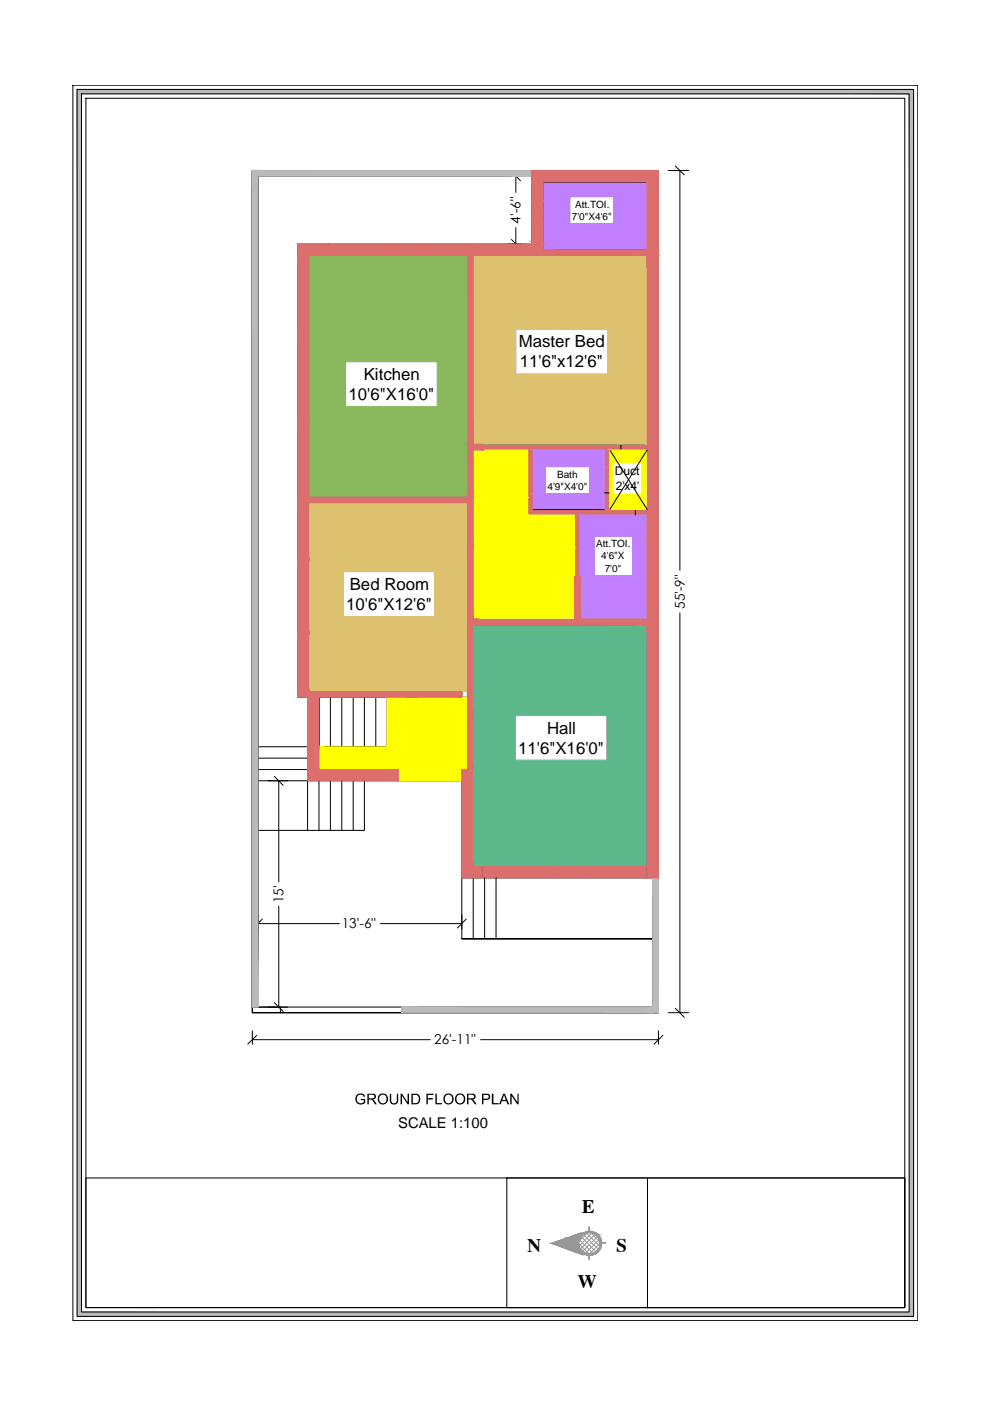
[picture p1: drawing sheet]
<svg xmlns="http://www.w3.org/2000/svg" width="210mm" height="297mm" viewBox="0 0 210 297" stroke-linecap="round" stroke-linejoin="round" font-family="sans-serif">
<!-- layer: WALL -->
<g fill="none" stroke="#000" stroke-width=".21">
<path d="M15.4 18h178.8v261.4h-178.8zM16.3 18.9h177v259.6h-177zM17.2 19.9h175.2v257.7h-175.2zM18.2 20.8h173.2v255.8h-173.2zM53.4 36.1v178.1h85.9v-28.5h-41.6M53.4 36.1h85.9v178.1h-85.9zM53.4 36.1h1.2v177h-1.2zM53.4 36.1v178.1h85.9M107.3 37.3h3.1M109.1 37.3v3.4M112.5 36.1v1.2M114.9 38.5h22h-22v15.6"/>
<path d="M136.9 38.5v147.2M141.4 36.1h4.3M143.9 36.1v84.6M65.4 54.1h33.5v51.1h-33.5zM65.4 54.1v39.9M69.6 51.6v2.5M82.1 51.6v2.5M88.3 51.6v2.5M97.7 51.6v2.5M98.9 54.1v39.9M100.1 51.6v2.5h36.8h-36.8v39.9M100.1 54.1h36.8v39.9h-36.8z"/>
<path d="M109.1 48.2v3.4M112.5 51.6v-14.3h-57.9v175.8h83.5v-27.4M112.5 51.6h-49.5v95.9h35.9M112.5 51.6v2.5M112.5 47.3h2.4M112.5 42.5h2.4M114.9 52.8h22M63 70.1h2.4M63 89h2.4M98.9 95.2h38l-7.9 12.6M100.1 95.2v11.1h-34.7v40h33.5M102.2 94v1.2"/>
<path d="M111.6 94v15h10M127.9 99.5h1.1M131.4 94v1.2M136.1 94v1.2M63 118.4h2.4M98.9 106.3v9.5M98.9 104.6h1.2M100.1 115.8h-1.2v47M100.1 106.3v9.5M113.7 107.8v1.2M121.6 107.8v23.2h-21.5v-15.2M127.9 107.8h-15v-12.6h15v13.8h9h-14.1v22h14.1"/>
<path d="M127.9 104.3h1.1M129.7 107.8v1.2M133.6 107.8h3.3h-7.9v-12.6l7.9 12.6M134.4 107.8v1.2M63 134.2h2.4M100.1 132.2h36.8v51.1h-36.8zM121.6 121.9h1.2M121.6 129.8h1.2M122.8 132.2h16.5M143.9 129.7v84.5M65.1 158v-10.5v17.7h19.2M67.5 158v-10.5v15.3h16.8v2.4"/>
<path d="M69.9 147.5v10.5M72.3 147.5v10.5M74.7 147.5v10.5M77.1 147.5v10.5M79.5 147.5v10.5M81.9 147.5v10.5h-27.3M88.3 146.3v1.2M97.7 146.3v1.2M98.9 152.3h1.2M54.6 165.2h10.5v10.5M54.6 160.4h10.5M54.6 162.8h10.5"/>
<path d="M59 165.2v21.4M67.5 165.2v10.5M69.9 165.2v10.5M72.3 165.2v10.5M74.7 165.2v10.5M77.1 165.2v10.5h-22.5M84.3 165.2h13.4M98.9 162.8h1.2h-2.4v22.9M98.9 162.8h.1M54.6 193.5v3.1M54.6 195.4h17.2M59 191.7v21.4"/>
<path d="M80.5 195.4h17.2M97.7 185.7v12.9h40.4h-40.4M97.7 193.5v3.1M100.1 185.7v12.9M101.9 183.3v2.4M102.5 185.7v12.9M105 185.7v12.9M118 183.3v2.4M122.8 183.3h14.1M124.3 183.3v2.4M53.4 218.1v2.8M53.4 220h37.6"/>
<path d="M54.6 213.1h4.7v1.1M56.7 213.1h4.2M85 213.1v1.1M101.7 220h37.6M138.1 213.1v1.1M139.3 218.1v2.8M141.4 214.2h4.3M18.2 249.2h173.2v27.4h-173.2zM107.2 249.2h29.8v27.4h-29.8zM137 249.2h54.4v27.4h-54.4z"/>
</g>
<!-- layer: 0 -->
<path d="M108.2 36.3l1.9 1.9M142.9 35.1l1.9 1.9M108.2 50.7l1.9 1.9M58.1 164.3l1.8 1.9M55.5 194.4l-1.8 1.9M98.7 194.4l-1.9 1.9M54.3 219l-1.9 1.9M58.1 212.1l1.8 1.9M140.3 219l-1.9 1.9M142.9 213.3l1.9 1.9" fill="none" stroke="#000" stroke-width=".21"/>
<!-- layer: WALL -->
<g fill="#dd6e6e" stroke="#dd6e6e" stroke-width=".21">
<path d="M136.1 94v1.2h.8zM136.1 94h.8v1.2z"/>
<path d="M131.4 94v1.2h4.7zM131.4 94h4.7v1.2z"/>
<path d="M111.6 94v1.2h19.8zM111.6 94h19.8v1.2z"/>
<path d="M102.2 94v1.2h9.4zM102.2 94h9.4v1.2z"/>
<path d="M127.9 95.2v4.3h1.1zM127.9 95.2h1.1v4.3z"/>
<path d="M127.9 99.5v4.8h1.1zM127.9 99.5h1.1v4.8z"/>
<path d="M127.9 104.3v3.5h1.1zM127.9 104.3h1.1v3.5z"/>
<path d="M111.6 95.2v12.6h1.3zM111.6 95.2h1.3v12.6z"/>
<path d="M134.4 107.8v1.2h2.5zM134.4 107.8h2.5v1.2z"/>
<path d="M129.7 107.8v1.2h4.7zM129.7 107.8h4.7v1.2z"/>
<path d="M127.9 107.8v1.2h1.8zM127.9 107.8h1.8v1.2z"/>
<path d="M121.6 107.8v1.2h6.3zM121.6 107.8h6.3v1.2z"/>
<path d="M113.7 107.8v1.2h7.9zM113.7 107.8h7.9v1.2z"/>
<path d="M111.6 107.8v1.2h2.1zM111.6 107.8h2.1v1.2z"/>
<path d="M121.6 109v12.9h1.2zM121.6 109h1.2v12.9z"/>
<path d="M124.3 183.3v2.4h12.6zM124.3 183.3h12.6v2.4z"/>
<path d="M118 183.3v2.4h6.3zM118 183.3h6.3v2.4z"/>
<path d="M101.9 183.3v2.4h16.1zM101.9 183.3h16.1v2.4z"/>
<path d="M98.9 104.6v.6h1.2zM98.9 104.6h1.2v.6z"/>
<path d="M63 89v16.2h2.4zM63 89h2.4v16.2z"/>
<path d="M63 105.2v1.1h37.1zM63 105.2h37.1v1.1z"/>
<path d="M63 106.3v12.1h2.4zM63 106.3h2.4v12.1z"/>
<path d="M100.1 51.6v2.5h12.4zM100.1 51.6h12.4v2.5z"/>
<path d="M97.7 51.6v2.5h2.4zM97.7 51.6h2.4v2.5z"/>
<path d="M82.1 51.6v2.5h6.2zM82.1 51.6h6.2v2.5z"/>
<path d="M69.6 51.6v2.5h12.5zM69.6 51.6h12.5v2.5z"/>
<path d="M63 51.6v2.5h6.6zM63 51.6h6.6v2.5z"/>
<path d="M63 54.1v16h2.4zM63 54.1h2.4v16z"/>
<path d="M63 70.1v18.9h2.4zM63 70.1h2.4v18.9z"/>
<path d="M98.9 54.1v39.9h1.2zM98.9 54.1h1.2v39.9z"/>
<path d="M98.9 94v1.2h3.3zM98.9 94h3.3v1.2z"/>
<path d="M112.5 36.1v1.2h26.8zM112.5 36.1h26.8v1.2z"/>
<path d="M112.5 37.3v1.2h26.8zM112.5 37.3h26.8v1.2z"/>
<path d="M112.5 38.5v4h2.4zM112.5 38.5h2.4v4z"/>
<path d="M112.5 42.5v4.8h2.4zM112.5 42.5h2.4v4.8z"/>
<path d="M112.5 47.3v3.8h2.4zM112.5 47.3h2.4v3.8z"/>
<path d="M112.5 51.1v.5h2.4zM112.5 51.1h2.4v.5z"/>
<path d="M136.9 38.5v14.3h2.4zM136.9 38.5h2.4v14.3z"/>
<path d="M112.5 51.6v1.2h2.4zM112.5 51.6h2.4v1.2z"/>
<path d="M136.9 52.8v1.3h2.4zM136.9 52.8h2.4v1.3z"/>
<path d="M114.9 52.8v1.3h22zM114.9 52.8h22v1.3z"/>
<path d="M112.5 52.8v1.3h2.4zM112.5 52.8h2.4v1.3z"/>
<path d="M88.3 51.6v2.5h9.4zM88.3 51.6h9.4v2.5z"/>
<path d="M136.9 54.1v78.1h2.4zM136.9 54.1h2.4v78.1z"/>
<path d="M98.9 95.2v9.4h1.2zM98.9 95.2h1.2v9.4z"/>
<path d="M98.9 106.3v9.5h1.2zM98.9 106.3h1.2v9.5z"/>
<path d="M121.6 121.9v7.9h1.2zM121.6 121.9h1.2v7.9z"/>
<path d="M121.6 129.8v1.2h1.2zM121.6 129.8h1.2v1.2z"/>
<path d="M98.9 115.8v15.2h1.2zM98.9 115.8h1.2v15.2z"/>
<path d="M98.9 131v1.2h38zM98.9 131h38v1.2z"/>
<path d="M63 118.4v15.8h2.4zM63 118.4h2.4v15.8z"/>
<path d="M63 134.2v12.1h2.4zM63 134.2h2.4v12.1z"/>
<path d="M88.3 146.3v1.2h9.4zM88.3 146.3h9.4v1.2z"/>
<path d="M63 146.3v1.2h25.3zM63 146.3h25.3v1.2z"/>
<path d="M98.9 132.2v20.1h1.2zM98.9 132.2h1.2v20.1z"/>
<path d="M65.1 147.5v10.5h2.4zM65.1 147.5h2.4v10.5z"/>
<path d="M98.9 152.3v10.5h1.2zM98.9 152.3h1.2v10.5z"/>
<path d="M65.1 158v4.8h2.4zM65.1 158h2.4v4.8z"/>
<path d="M65.1 162.8v2.4h19.2zM65.1 162.8h19.2v2.4z"/>
<path d="M136.9 132.2v51.1h2.4zM136.9 132.2h2.4v51.1z"/>
<path d="M97.7 162.8v20.5h2.4zM97.7 162.8h2.4v20.5z"/>
<path d="M136.9 183.3v2.4h2.4zM136.9 183.3h2.4v2.4z"/>
<path d="M97.7 183.3v2.4h4.2zM97.7 183.3h4.2v2.4z"/>
</g>
<g fill="#bf7fff" stroke="#bf7fff" stroke-width=".21">
<path d="M114.9 38.5v3.2h22zM114.9 38.5h22v3.2z"/>
<path d="M114.9 41.7v5.6h5.7zM114.9 41.7h5.7v5.6z"/>
<path d="M129.9 41.7v5.6h7zM129.9 41.7h7v5.6z"/>
<path d="M114.9 47.3v3.8h22zM114.9 47.3h22v3.8z"/>
<path d="M114.9 51.1v1.7h22zM114.9 51.1h22v1.7z"/>
<path d="M112.9 95.2v3.6h15zM112.9 95.2h15v3.6z"/>
<path d="M112.9 98.8v5.7h2.6zM112.9 98.8h2.6v5.7z"/>
<path d="M124.7 98.8v5.7h3.2zM124.7 98.8h3.2v5.7z"/>
<path d="M112.9 104.5v3.3h15zM112.9 104.5h15v3.3z"/>
<path d="M122.8 109v4.5h14.1zM122.8 109h14.1v4.5z"/>
<path d="M122.8 113.5v8.3h2.9zM122.8 113.5h2.9v8.3z"/>
<path d="M133.9 113.5v8.3h3zM133.9 113.5h3v8.3z"/>
<path d="M122.8 121.8v9.2h14.1zM122.8 121.8h14.1v9.2z"/>
</g>
<g fill="#5cb88a" stroke="#5cb88a" stroke-width=".21">
<path d="M100.1 132.2v19.1h36.8zM100.1 132.2h36.8v19.1z"/>
<path d="M100.1 151.3v9.5h8.9zM100.1 151.3h8.9v9.5z"/>
<path d="M128.4 151.3v9.5h8.5zM128.4 151.3h8.5v9.5z"/>
<path d="M100.1 160.8v22.5h36.8zM100.1 160.8h36.8v22.5z"/>
</g>
<g fill="#8ab85c" stroke="#8ab85c" stroke-width=".21">
<path d="M65.4 54.1v22.4h33.5zM65.4 54.1h33.5v22.4z"/>
<path d="M65.4 76.5v9.5h7.7zM65.4 76.5h7.7v9.5z"/>
<path d="M92.5 76.5v9.5h6.4zM92.5 76.5h6.4v9.5z"/>
<path d="M65.4 86v19.2h33.5zM65.4 86h33.5v19.2z"/>
</g>
<g fill="#ff0" stroke="#ff0" stroke-width=".21">
<path d="M129 95.2l1.7 2.6h-1.7z"/>
<path d="M136.9 95.2v2.6h-1.6z"/>
<path d="M129 104.6h2l-2 3.2z"/>
<path d="M135 104.6h1.9v3.2z"/>
<path d="M100.1 95.2v10h11.5zM100.1 95.2h11.5v10z"/>
<path d="M100.1 105.2v1.1h11.5zM100.1 105.2h11.5v1.1z"/>
<path d="M100.1 106.3v2.7h11.5zM100.1 106.3h11.5v2.7z"/>
<path d="M100.1 109v6.8h21.5zM100.1 109h21.5v6.8z"/>
<path d="M100.1 115.8v15.2h21.5zM100.1 115.8h21.5v15.2z"/>
<path d="M81.9 147.5v10.5h17zM81.9 147.5h17v10.5z"/>
<path d="M67.5 158v4.8h31.4zM67.5 158h31.4v4.8z"/>
<path d="M84.3 162.8v2.4h13.4zM84.3 162.8h13.4v2.4z"/>
<path d="M129 95.2l1.7 2.6h4.6zM129 95.2h7.9l-1.6 2.6z"/>
<path d="M135.8 97.8v6.8h1.1zM135.8 97.8h1.1v6.8z"/>
<path d="M129 97.8v6.8h.6zM129 97.8h.6v6.8z"/>
<path d="M131 104.6l-2 3.2h7.9zM131 104.6h4l1.9 3.2z"/>
</g>
<g fill="#ddc16e" stroke="#ddc16e" stroke-width=".21">
<path d="M100.1 54.1v15.5h36.8zM100.1 54.1h36.8v15.5z"/>
<path d="M100.1 69.6v9.5h9zM100.1 69.6h9v9.5z"/>
<path d="M128.6 69.6v9.5h8.3zM128.6 69.6h8.3v9.5z"/>
<path d="M100.1 79.1v14.9h36.8zM100.1 79.1h36.8v14.9z"/>
<path d="M65.4 106.3v9.5h33.5zM65.4 106.3h33.5v9.5z"/>
<path d="M65.4 115.8v5.1h33.5zM65.4 115.8h33.5v5.1z"/>
<path d="M65.4 120.9v9.5h7.2zM65.4 120.9h7.2v9.5z"/>
<path d="M92 120.9v9.5h6.9zM92 120.9h6.9v9.5z"/>
<path d="M65.4 130.4v1.8h33.5zM65.4 130.4h33.5v1.8z"/>
<path d="M65.4 132.2v14.1h33.5zM65.4 132.2h33.5v14.1z"/>
</g>
<g fill="#bababa" stroke="#bababa" stroke-width=".21">
<path d="M53.4 36.1v177h1.2zM53.4 36.1h1.2v177z"/>
<path d="M54.6 36.1v1.2h57.9zM54.6 36.1h57.9v1.2z"/>
<path d="M138.1 185.7v27.4h1.2zM138.1 185.7h1.2v27.4z"/>
<path d="M138.1 213.1v1.1h1.2zM138.1 213.1h1.2v1.1z"/>
<path d="M85 213.1v1.1h53.1zM85 213.1h53.1v1.1z"/>
<path d="M16.3 18.9v1h.9zM16.3 18.9l177 1h-176.1zM16.3 18.9l177 1v-1z"/>
<path d="M192.4 19.9v257.7h.9zM192.4 19.9h.9v257.7z"/>
<path d="M16.3 19.9v257.7h.9zM16.3 19.9h.9v257.7z"/>
<path d="M16.3 277.6v.9h177zM16.3 277.6h177v.9z"/>
</g>
<g fill="none" stroke="#989898" stroke-width=".21">
<path d="M124.6 259.6l.1 .9zM122.4 263.1l2.3 2.2M122.6 262.3l2.9 2.9M123 260.9l-6.3 2.2 6.5 2.3M123 261.6l3.1 3.2M123 260.8a2.82 2.82 0 0 0 .2 4.6M123.4 261.2l3.2 3.1M124.1 260.9l2.8 2.8M124.4 260.8l-2 1.9M124.6 265.6l.1 .9zM125 260.8l2 2M125.3 260.8l-2.8 2.8"/>
<path d="M126 261.1l-3.2 3.2M126.5 261.6l-3.3 3.2M126.6 264.3l-.6 .6M126.8 262.2l-3 3M127 263l-2.4 2.3M127.2 262.9h1v.1h-1z"/>
<circle cx="124.7" cy="263" r="2.56"/>
<circle cx="124.7" cy="263" r="2.27"/>
</g>
<g fill="#989898" stroke="#989898" stroke-width=".21">
<path d="M124.5 260.5h.1z"/>
<path d="M124.5 265.6h.1z"/>
<path d="M124.7 265.6h.2z"/>
<path d="M121.6 261.3l1.4-.4-.5 .4z"/>
<path d="M120.5 264.5h1.8l.4 .5z"/>
<path d="M124.7 260.5h.2zM124.7 260.5h.2z"/>
<path d="M124.2 260.6h1.2zM124.5 260.5l.9 .1z"/>
<path d="M124 260.6h1.4zM124.2 260.6h1.2z"/>
<path d="M123.6 260.8h2.2l-1.8-.2zM124 260.6h1.4l.4 .2z"/>
<path d="M124.7 260.8h1.3zM124.7 260.8h1.3z"/>
<path d="M123.5 260.8h.9zM123.6 260.8h1.1z"/>
<path d="M125.1 260.8l.9 .1zM125.1 260.8l.9 .1z"/>
<path d="M123.5 260.9h.6zM123.5 260.8h.9z"/>
<path d="M123.4 260.9h.7zM123.5 260.9h.6z"/>
<path d="M125.3 260.9l1 .2zM125.3 260.9h.7l.3 .2z"/>
<path d="M123.1 261.1h.5l-.2-.2zM123.4 260.9h.7l-.5 .2z"/>
<path d="M125.9 261.1l.6 .1zM125.9 261.1l.6 .1z"/>
<path d="M122.9 261.3h.4l-.2-.2zM123.1 261.1h.5l-.3 .2z"/>
<path d="M126 261.2l.3 .3h.4zM126 261.2h.5l.2 .3z"/>
<path d="M122.9 261.3l-.1 .2h.3zM122.9 261.3h.4l-.2 .2z"/>
<path d="M126.3 261.5l.2 .2h.4zM126.3 261.5h.4l.2 .2z"/>
<path d="M122.8 261.5l-.3 .3h.3zM122.8 261.5h.3l-.3 .3z"/>
<path d="M126.5 261.7l.2 .2h.3zM126.5 261.7h.4l.1 .2z"/>
<path d="M122.5 261.8l-.1 .1h.3zM122.5 261.8h.3l-.1 .1z"/>
<path d="M126.7 261.9l.1 .4h.3zM126.7 261.9h.3l.1 .4z"/>
<path d="M122.4 261.9l-.2 .5h.3zM122.4 261.9h.3l-.2 .5z"/>
<path d="M126.8 262.3l.1 .2h.3zM126.8 262.3h.3l.1 .2z"/>
<path d="M122.2 262.4l.3 .1zM122.2 262.4l.3 .1z"/>
<path d="M126.9 262.5l.1 .4h.3zM126.9 262.5h.3l.1 .4z"/>
<path d="M127 262.9l.2 .1zM127 262.9h.2v.1z"/>
<path d="M127 263.1h.3zM127 263.1h.3zM127 263l.3 .1zM127 263l.3 .1z"/>
<path d="M122.2 262.5l-.1 .6h.3zM122.2 262.5h.3l-.1 .6z"/>
<path d="M127 263.1l-.1 .6h.3zM127 263.1h.3l-.1 .6z"/>
<path d="M122.1 263.1l.1 .6h.3zM122.1 263.1h.3l.1 .6z"/>
<path d="M122.2 263.7h.3zM122.2 263.7h.3z"/>
<path d="M126.9 263.7h.3zM126.9 263.7h.3z"/>
<path d="M126.9 263.7l-.2 .5h.3zM126.9 263.7h.3l-.2 .5z"/>
<path d="M122.2 263.7l.2 .5h.3zM122.2 263.7h.3l.2 .5z"/>
<path d="M122.4 264.2l.4 .1zM122.4 264.2l.4 .1z"/>
<path d="M126.7 264.2l-.1 .1h.3zM126.7 264.2h.3l-.1 .1z"/>
<path d="M126.6 264.3l-.3 .4h.4zM126.6 264.3h.3l-.2 .4z"/>
<path d="M122.5 264.3l.3 .4h.3zM122.5 264.3h.3l.3 .4z"/>
<path d="M122.8 264.7l.5 .1zM122.8 264.7l.5 .1z"/>
<path d="M126.1 264.9h.4l-.2-.2zM126.3 264.7h.4l-.2 .2z"/>
<path d="M125.9 265h.4l-.2-.1zM126.1 264.9h.4l-.2 .1z"/>
<path d="M122.9 264.8l.2 .2h.5zM122.9 264.8h.4l.3 .2z"/>
<path d="M123.1 265l.3 .2h.7zM123.1 265l1 .2z"/>
<path d="M125.3 265.3h.7l-.1-.3zM125.9 265h.4l-.3 .3z"/>
<path d="M123.4 265.2l.7 .1zM123.4 265.2l.7 .1z"/>
<path d="M125.2 265.3h.8zM125.3 265.3h.7z"/>
<path d="M124.7 265.3h1.1zM125.2 265.3h.8z"/>
<path d="M123.5 265.3h1.2zM123.5 265.3h1.2z"/>
<path d="M123.6 265.3l1.8 .2zM123.6 265.3h2.2l-.4 .2z"/>
<path d="M124 265.5h1.4zM124 265.5h1.4z"/>
<path d="M124.1 265.5l.8 .1zM124.1 265.5h1.3z"/>
<path d="M120 261.9h2.1l-.5-.6zM121.6 261.3h.9l-.4 .6z"/>
<path d="M118.2 262.5h3.7l-1.9-.6zM120 261.9h2.1l-.2 .6z"/>
<path d="M116.7 263.1h5.2l-3.7-.6zM118.2 262.5h3.7v.6z"/>
<path d="M116.7 263.1l.4 .1h4.8zM116.7 263.1h5.2v.1z"/>
<path d="M117.1 263.2l1.7 .6h3.2zM117.1 263.2h4.8l.1 .6z"/>
<path d="M118.8 263.8l1.7 .7h1.8zM118.8 263.8h3.2l.3 .7z"/>
<path d="M120.5 264.5l1.5 .5h.7zM122 265h.7l.5 .4z"/>
</g>
<g fill="#000">
<path d="M75.5 231.7l.5-.3 .9 .1 .4 .5-.3 .1-.4-.5h-.6l-.4 .4-.1 .7 .3 .6 .6 .1 .6-.2v-.5h-.7v-.2h1v.8l-.7 .4-1-.2-.4-.7v-.7zM82.5 231.4h.3v1.7l.5 .3 .4-.1 .2-.2 .1-1.7h.3v1.6l-.3 .5-.8 .2-.6-.3-.1-.4zM84.8 231.4h.3l1.1 1.8v-1.8h.3v2.2h-.3l-1.1-1.7v1.7h-.3zM90.2 231.4h1.6v.2h-1.3v.7h1.1v.3h-1.1v1h-.3zM92.1 231.4h.3v2h1.1v.2h-1.4zM104.1 231.4h.3v2h1.1v.2h-1.4zM108 231.4h.3l1.2 1.8v-1.8h.2v2.2h-.3l-1.1-1.7v1.7h-.3z"/>
<path d="M77.7 231.4h1.4l.4 .2v.7l-.6 .3 .8 1h-.4l-.4-.7-.4-.3h-.5v1h-.3zM78 231.6v.8l1-.1a.38 .38 0 0 0 .2-.4 .38 .38 0 0 0-.4-.3z"/>
<path d="M80.1 231.8l.6-.4 1 .1 .4 .8-.2 1-.7 .4-.9-.2-.4-.7zM80.4 231.8l-.2 .5 .2 .8 .4 .3 .7-.1 .3-.7-.2-.8-.3-.2h-.5z"/>
<path d="M87.1 231.4h1.2l.4 .3 .2 1.1-.3 .6-.4 .2h-1.1zM87.3 231.6v1.8l1.1-.1 .2-.6-.1-.8-.3-.3z"/>
<path d="M94 231.8l.6-.4 1 .1 .4 .8-.2 .9-.7 .5-.9-.2-.4-.7zM94.4 231.8l-.3 .5 .1 .8 .6 .3 .5-.1 .4-.7-.2-.8-.4-.2z"/>
<path d="M96.6 231.6l.3-.2h.7l.6 .3 .2 1-.4 .8-.8 .2-.7-.4-.2-.5v-.6zM96.8 231.8l-.2 .5v.6l.4 .4h.8l.3-.6-.1-.8-.4-.3z"/>
<path d="M98.8 231.4h1.4l.3 .2 .1 .7-.6 .3 .4 .3 .4 .7h-.3l-.9-1h-.5v1h-.3zM99.1 231.6v.8l1-.1a.39 .39 0 0 0 .2-.5 .39 .39 0 0 0-.5-.2z"/>
<path d="M102 231.4h1.3l.4 .5v.4l-.3 .3-1.1 .1v.9h-.3zM102.3 231.6v.9h.8l.3-.3-.1-.5z"/>
<path d="M106.5 231.4h.3l1 2.2h-.4l-.3-.6h-.9l-.3 .6h-.3zM106.7 231.6l-.4 1.1h.7z"/>
</g>
<g font-size="4.1">
<text x="123.1" y="256.6">E</text>
<text x="111.6" y="265">N</text>
<text x="130.3" y="265">S</text>
<text x="122.4" y="272.4">W</text>
</g>
<g font-size="3.6">
<text x="109.8" y="73.5">Master Bed</text>
<text x="110" y="77.7">11'6&quot;x12'6&quot;</text>
<text x="77" y="80.4">Kitchen</text>
<text x="73.8" y="84.6">10'6&quot;X16'0&quot;</text>
<text x="74" y="124.8">Bed Room</text>
<text x="73.3" y="129">10'6&quot;X12'6&quot;</text>
<text x="115.8" y="155.2">Hall</text>
<text x="109.7" y="159.4">11'6&quot;X16'0&quot;</text>
</g>
<text font-size="3.1" x="84.3" y="238.7">SCALE 1:100</text>
<g font-size="2.9">
<text x="110.2" y="47.3" transform="rotate(-90 110.2 47.3)">4'-6&quot;</text>
<text x="144.9" y="128.8" transform="rotate(-90 144.9 128.8)">55'-9&quot;</text>
<text x="60" y="191.1" transform="rotate(-90 60 191.1)">15'</text>
<text x="72.3" y="196.4">13'-6&quot;</text>
<text x="91.9" y="221">26'-11&quot;</text>
</g>
<g font-size="2.5">
<text x="130.1" y="100.6">Duct</text>
<text x="130.3" y="103.6">2'x4'</text>
</g>
<g font-size="2.1">
<text x="121" y="46.5">7'0&quot;X4'6&quot;</text>
<text x="121.7" y="43.9">Att.TOI.</text>
<text x="117.9" y="101.1">Bath</text>
<text x="115.8" y="103.6">4'9&quot;X4'0&quot;</text>
<text x="126.1" y="115.8">Att.TOI.</text>
<text x="127.2" y="118.4">4'6&quot;X</text>
<text x="127.9" y="120.9">7'0&quot;</text>
</g>
</svg>
